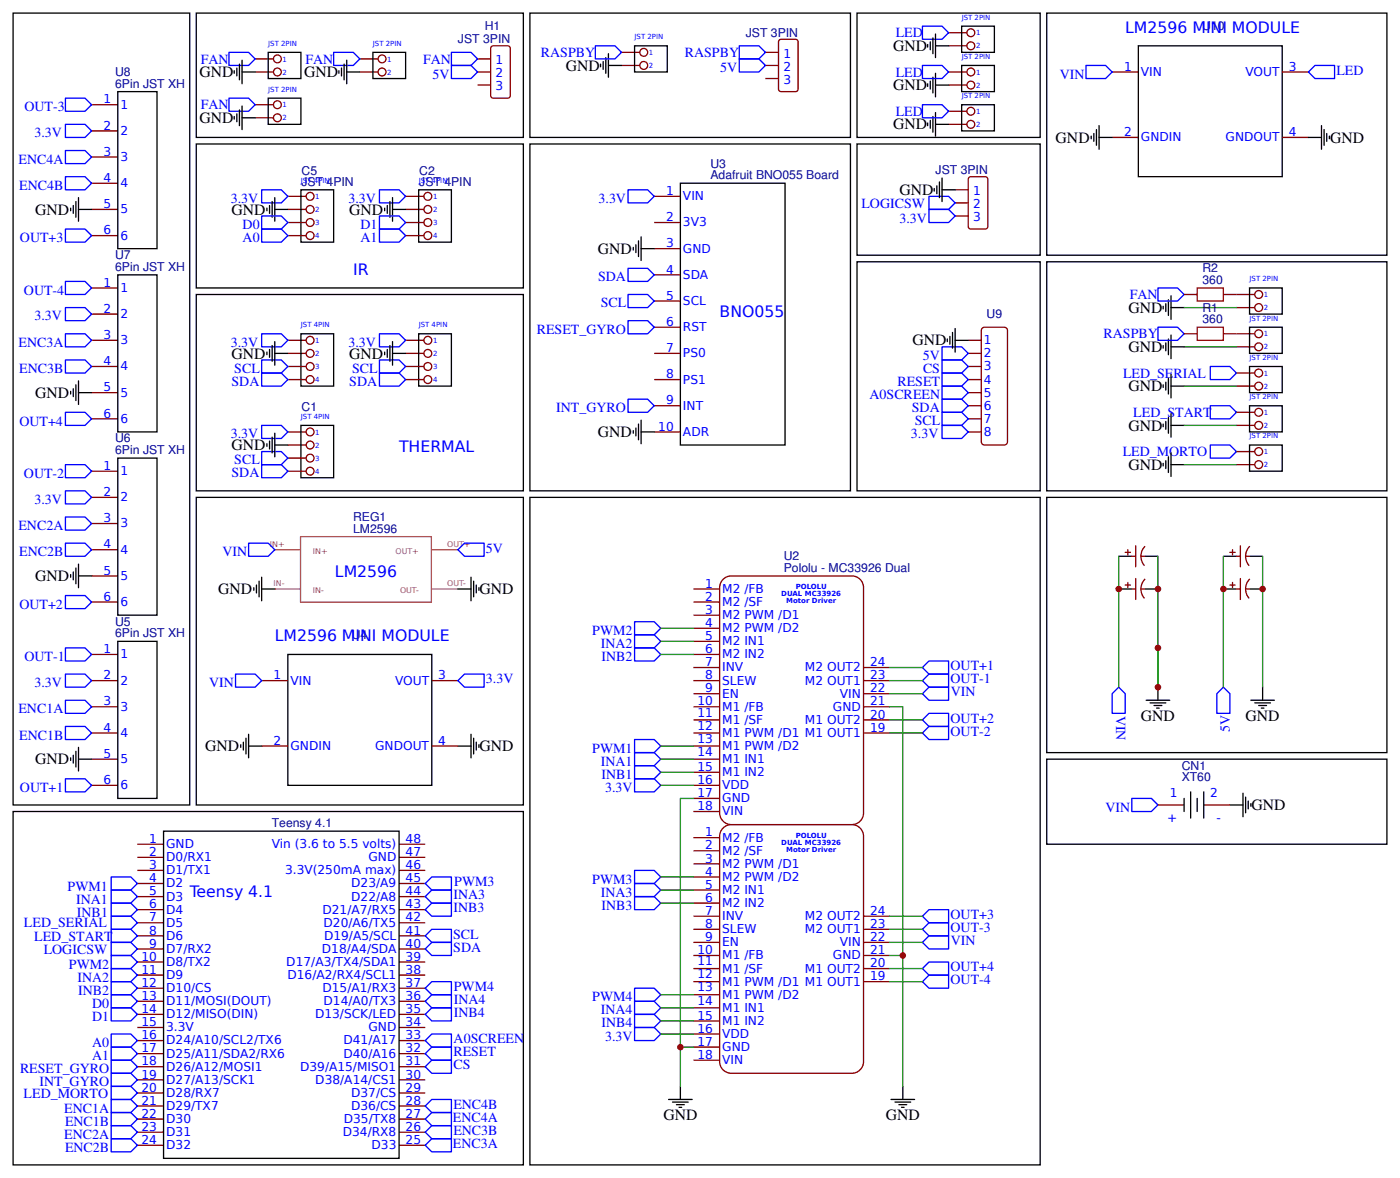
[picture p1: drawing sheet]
<svg xmlns="http://www.w3.org/2000/svg" width="283mm" height="238mm" viewBox="0 0 283 238" stroke-linecap="round" stroke-linejoin="round" font-family="sans-serif">
<g fill="none" stroke="#800" stroke-width=".26">
<path d="M27.8 170.7h5.3M27.8 173.3h5.3M27.8 175.9h5.3M27.8 178.6h5.3M80.7 170.7h5.3M80.7 173.3h5.3M80.7 175.9h5.3M80.7 178.6h5.3M27.8 181.2h5.3M27.8 183.9h5.3M27.8 186.5h5.3M27.8 189.2h5.3"/>
<path d="M27.8 191.8h5.3M27.8 194.5h5.3M27.8 197.1h5.3M27.8 199.8h5.3M80.7 181.2h5.3M80.7 183.9h5.3M80.7 186.5h5.3M80.7 189.2h5.3M80.7 191.8h5.3M80.7 194.5h5.3M80.7 197.1h5.3M80.7 199.8h5.3"/>
<path d="M27.8 202.4h5.3M27.8 205.1h5.3M27.8 207.7h5.3M27.8 210.3h5.3M27.8 213h5.3M27.8 215.6h5.3M27.8 218.3h5.3M80.7 202.4h5.3M80.7 205.1h5.3M80.7 207.7h5.3M80.7 210.3h5.3M80.7 213h5.3"/>
<path d="M80.7 215.6h5.3M80.7 218.3h5.3M27.8 220.9h5.3M27.8 223.6h5.3M27.8 226.2h5.3M27.8 228.9h5.3M27.8 231.5h5.3M80.7 220.9h5.3M80.7 223.6h5.3M80.7 226.2h5.3M80.7 228.9h5.3M80.7 231.5h5.3"/>
</g>
<path d="M33.1 168h47.6v66.2h-47.6z" fill="none" stroke="#000" stroke-width=".26"/>
<path d="M146 167.6a2.37 2.37 0 0 1 1.9-.9h24.3a2.38 2.38 0 0 1 2.4 2.4v45.5a2.38 2.38 0 0 1-2.4 2.4h-24.3a2.38 2.38 0 0 1-2.4-2.4v-45.5l.1-.6z" fill="#fff" stroke="#800" stroke-width=".26"/>
<g fill="none" stroke="#800" stroke-width=".26">
<path d="M140.2 179.9h5.3M140.2 169.3h5.3M140.2 172h5.3M140.2 174.6h5.3M140.2 177.3h5.3M140.2 193.1h5.3M140.2 182.6h5.3M140.2 198.4h5.3M140.2 195.8h5.3M140.2 190.5h5.3M140.2 187.9h5.3M140.2 185.2h5.3"/>
<path d="M174.6 193.1h5.3M174.6 198.4h5.3M174.6 195.8h5.3M174.6 190.5h5.3M174.6 187.9h5.3M174.6 185.2h5.3M140.2 211.7h5.3M140.2 209h5.3M140.2 206.4h5.3M140.2 203.7h5.3M140.2 214.3h5.3M140.2 201.1h5.3"/>
</g>
<path d="M146 117.3a2.37 2.37 0 0 1 1.9-.9h24.3a2.38 2.38 0 0 1 2.4 2.4v45.5a2.38 2.38 0 0 1-2.4 2.4h-24.3a2.38 2.38 0 0 1-2.4-2.4v-45.5l.1-.5z" fill="#fff" stroke="#800" stroke-width=".26"/>
<g fill="none" stroke="#800" stroke-width=".26">
<path d="M51.6 11.9h3.7M51.6 14.6h3.7M72.8 11.9h3.7M72.8 14.6h3.7M96.6 11.9h2.6M96.6 14.6h2.6M96.6 17.2h2.6M99.3 9.5l.4-.2h3l.4 .2 .1 9.8-.3 .5h-3.2l-.4-.2zM125.7 10.6h3.7M125.7 13.2h3.7M154.8 10.6h2.6M154.8 13.2h2.6"/>
<path d="M154.8 15.9h2.6M157.5 8.2l.5-.3h2.9l.4 .3 .1 9.8-.3 .4-3.1 .1-.5-.2zM191.8 14.6h3.7M191.8 17.2h3.7M191.8 6.6h3.7M191.8 9.3h3.7M224.9 14.6h5.3M259.3 14.6h5.3M18.5 21.2h5.3M18.5 26.5h5.3M18.5 31.7h5.3M18.5 37h5.3"/>
<path d="M51.6 21.2h3.7M51.6 23.8h3.7M58.2 39.7h3.7M82 39.7h3.7M132.3 39.7h5.3M191.8 22.5h3.7M191.8 25.1h3.7M193.1 38.4h2.7M195.9 36l.4-.3h2.9l.5 .3 .1 9.8-.3 .4-3.2 .1-.4-.3zM224.9 27.8h5.3M259.3 27.8h5.3M18.5 42.3h5.3"/>
<path d="M18.5 47.6h5.3M18.5 58.2h5.3M58.2 45h3.7M58.2 42.3h3.7M58.2 47.6h3.7M82 45h3.7M82 42.3h3.7M82 47.6h3.7M132.3 45h5.3M132.3 50.3h5.3M132.3 55.6h5.3M193.1 41h2.7"/>
<path d="M193.1 43.7h2.7M239.4 59.5h2.7M247.4 59.5h6.3M18.5 68.8h5.3M18.5 74.1h5.3M18.5 63.5h5.3M18.5 79.4h5.3M58.2 71.4h3.7M58.2 76.7h3.7M58.2 68.8h3.7M58.2 74.1h3.7M82 71.4h3.7"/>
<path d="M82 76.7h3.7M82 68.8h3.7M82 74.1h3.7M132.3 60.9h5.3M132.3 66.1h5.3M132.3 71.4h5.3M132.3 76.7h5.3M195.8 71.4h2.6M195.8 76.7h2.6M195.8 68.8h2.6M195.8 74.1h2.6M195.8 79.4h2.6"/>
<path d="M198.6 66.3l.5-.2h4a.66 .66 0 0 1 .6 .7v22.5a.66 .66 0 0 1-.6 .7h-4a.66 .66 0 0 1-.7-.7v-22.5zM239.4 67.5h2.7M247.4 67.5h6.3M250 62.2h3.7M250 70.1h3.7M250 75.4h3.7M250 78.1h3.7M18.5 95.2h5.3M18.5 84.7h5.3M58.2 87.3h3.7M58.2 90h3.7M58.2 92.6h3.7"/>
<path d="M58.2 95.2h3.7M132.3 82h5.3M132.3 87.3h5.3M195.8 82h2.6M195.8 87.3h2.6M195.8 84.7h2.6M250 83.3h3.7M250 86h3.7M250 91.3h3.7M250 93.9h3.7M18.5 100.5h5.3M18.5 105.8h5.3"/>
<path d="M18.5 111.1h5.3M18.5 116.4h5.3M140.2 119.1h5.3M227.5 111.7h1.1M227.5 118.3h1.1M228.1 111.1v1.1M228.1 117.7v1.1M228.9 119.1h.8M228.9 112.4h.8M229.7 110.3v4.3M229.7 116.9v4.3M230.7 119.1h.8"/>
<path d="M230.7 112.4h.8M231.6 110.4a2.85 2.85 0 0 0-.2 3.9M231.6 117a2.85 2.85 0 0 0-.2 4M248.7 111.7h1.1M248.7 118.3h1.1M249.2 111.1v1.1M249.2 117.7v1.1M250 119.1h.8M250 112.4h.8M250.8 110.3v4.3M250.8 116.9v4.3M251.9 119.1h.8"/>
<path d="M251.9 112.4h.8M252.7 110.4a2.85 2.85 0 0 0-.1 3.9M252.7 117a2.85 2.85 0 0 0-.1 4M18.5 132.3h5.3M18.5 137.6h5.3M18.5 121.7h5.3M52.9 137.6h5.3M87.3 137.6h5.3M140.2 132.3h5.3M140.2 129.6h5.3M140.2 137.6h5.3M140.2 134.9h5.3"/>
<path d="M140.2 121.7h5.3M140.2 124.4h5.3M140.2 127h5.3M174.6 137.6h5.3M174.6 134.9h5.3M18.5 158.7h5.3M18.5 153.5h5.3M18.5 142.9h5.3M18.5 148.2h5.3M52.9 150.8h5.3M87.3 150.8h5.3M140.2 158.7h5.3"/>
<path d="M140.2 156.1h5.3M140.2 153.5h5.3M140.2 142.9h5.3M140.2 148.2h5.3M140.2 145.5h5.3M140.2 140.2h5.3M140.2 150.8h5.3M174.6 142.9h5.3M174.6 148.2h5.3M174.6 145.5h5.3M174.6 140.2h5.3M140.2 161.4h5.3"/>
<path d="M140.2 164h5.3M234.2 162.7h5.2M243.4 162.7h5.3"/>
<circle cx="56.1" cy="11.9" r=".79"/>
<circle cx="56.1" cy="14.6" r=".79"/>
<circle cx="77.3" cy="14.6" r=".79"/>
<circle cx="77.3" cy="11.9" r=".79"/>
<circle cx="130.2" cy="10.6" r=".79"/>
<circle cx="130.2" cy="13.2" r=".79"/>
<circle cx="196.3" cy="17.2" r=".79"/>
<circle cx="196.3" cy="14.6" r=".79"/>
<circle cx="196.3" cy="6.6" r=".79"/>
<circle cx="196.3" cy="9.3" r=".79"/>
<circle cx="56.1" cy="21.2" r=".79"/>
<circle cx="56.1" cy="23.8" r=".79"/>
<circle cx="62.7" cy="39.7" r=".79"/>
<circle cx="86.5" cy="39.7" r=".79"/>
<circle cx="196.3" cy="22.5" r=".79"/>
<circle cx="196.3" cy="25.1" r=".79"/>
<circle cx="62.7" cy="47.6" r=".79"/>
<circle cx="62.7" cy="45" r=".79"/>
<circle cx="62.7" cy="42.3" r=".79"/>
<circle cx="86.5" cy="47.6" r=".79"/>
<circle cx="86.5" cy="45" r=".79"/>
<circle cx="86.5" cy="42.3" r=".79"/>
<circle cx="254.5" cy="59.5" r=".79"/>
<circle cx="62.7" cy="68.8" r=".79"/>
<circle cx="62.7" cy="71.4" r=".79"/>
<circle cx="62.7" cy="76.7" r=".79"/>
<circle cx="62.7" cy="74.1" r=".79"/>
<circle cx="86.5" cy="71.4" r=".79"/>
<circle cx="86.5" cy="74.1" r=".79"/>
<circle cx="86.5" cy="76.7" r=".79"/>
<circle cx="86.5" cy="68.8" r=".79"/>
<circle cx="254.5" cy="78.1" r=".79"/>
<circle cx="254.5" cy="62.2" r=".79"/>
<circle cx="254.5" cy="67.5" r=".79"/>
<circle cx="254.5" cy="70.1" r=".79"/>
<circle cx="254.5" cy="75.4" r=".79"/>
<circle cx="62.7" cy="92.6" r=".79"/>
<circle cx="62.7" cy="87.3" r=".79"/>
<circle cx="62.7" cy="95.3" r=".79"/>
<circle cx="62.7" cy="90" r=".79"/>
<circle cx="254.5" cy="83.3" r=".79"/>
<circle cx="254.5" cy="86" r=".79"/>
<circle cx="254.5" cy="93.9" r=".79"/>
<circle cx="254.5" cy="91.3" r=".79"/>
</g>
<g fill="none" stroke="#000" stroke-width=".26">
<path d="M2.6 2.6h35.8v160.1h-35.8zM23.8 18.5h7.9v31.8h-7.9zM39.7 2.6h66.1v25.2h-66.1zM47.4 14.3v.5M47.9 13.8v1.5M48.4 13v3.1M48.9 14.6h2.7M48.9 12.2v4.7M54.2 10.6h6.7v5.3h-6.7zM54.2 19.8h6.7v5.3h-6.7zM68.5 14.3v.5M69.1 13.8v1.5"/>
<path d="M69.6 13v3.1M70.1 14.6h2.7M70.1 12.2v4.7M75.4 10.6h6.6v5.3h-6.6zM107.2 2.6h64.8v25.2h-64.8zM121.4 13v.5M122 12.4v1.6M122.5 11.6v3.2M123 13.2h2.7M123 10.8v4.8M128.3 9.3h6.6v5.3h-6.6zM173.3 2.6h37v25.2h-37z"/>
<path d="M187.6 9v.5M187.6 16.9v.6M188.1 8.5v1.6M188.1 16.4v1.6M188.6 7.7v3.1M188.6 15.6v3.2M189.2 9.3h2.6M189.2 6.9v4.7M189.2 14.8v4.8M189.2 17.2h2.6M194.5 5.3h6.6v5.3h-6.6zM194.5 13.2h6.6v5.3h-6.6z"/>
<path d="M211.7 2.6h68.8v49h-68.8zM230.2 9.3h29.1v26.4h-29.1zM15.9 40v4.7M39.7 29.1h66.1v29.1h-66.1zM47.4 23.5v.6M47.9 23v1.6M48.4 22.2v3.2M48.9 21.4v4.8M48.9 23.8h2.7M55.6 40v4.7M60.9 38.4h6.6v10.5h-6.6zM79.4 40v4.7"/>
<path d="M84.7 38.4h6.6v10.5h-6.6zM107.2 29.1h64.8v70.1h-64.8zM137.6 37h21.1v53h-21.1zM173.3 29.1h37v22.5h-37zM187.6 24.9v.5M188.1 24.3v1.6M188.6 23.5v3.2M188.9 38.1v.5M189.2 22.8v4.7M189.2 25.1h2.6M189.4 37.6v1.6M190 36.8v3.2"/>
<path d="M190.5 38.4h2.6M190.5 36v4.7M194.5 21.2h6.6v5.3h-6.6zM220.7 27.5v.5M221.2 27v1.6M221.7 26.2v3.2M222.2 27.8h2.7M222.2 25.4v4.8M264.6 27.8h2.6M267.2 25.4v4.8M267.8 26.2v3.2M268.3 27v1.6"/>
<path d="M268.8 27.5v.5M14.3 42.1v.5M14.8 41.5v1.6M15.3 40.7v3.2M15.9 42.3h2.6M23.8 55.6h7.9v31.7h-7.9zM39.7 59.5h66.1v39.7h-66.1zM54 42.1v.5M54.5 41.5v1.6M55 40.7v3.2M55.6 42.3h2.6M77.8 42.1v.5"/>
<path d="M78.3 41.5v1.6M78.8 40.7v3.2M79.4 42.3h2.6M128.1 50v.5M128.6 49.5v1.6M129.1 48.7v3.2M129.6 50.3h2.7M129.6 47.9v4.8M173.3 52.9h37v46.3h-37zM211.7 52.9h68.8v46.3h-68.8zM236.8 59.8v4.8M252.7 58.2h6.6v5.3h-6.6z"/>
<path d="M14.3 79.1v.5M14.8 78.6v1.6M15.3 77.8v3.2M15.9 77v4.8M15.9 79.4h2.6M54 71.2v.5M54.5 70.6v1.6M55 69.8v3.2M55.6 69.1v4.7M55.6 71.4h2.6M60.9 67.5h6.6v10.6h-6.6zM77.8 71.2v.5"/>
<path d="M78.3 70.6v1.6M78.8 69.8v3.2M79.4 71.4h2.6M79.4 69.1v4.7M84.7 67.5h6.6v10.6h-6.6zM191.6 68.5v.6M192.1 68v1.6M192.6 67.2v3.2M193.1 68.8h2.7M193.1 66.4v4.8M235.2 61.9v.5M235.2 69.8v.6"/>
<path d="M235.2 77.8v.5M235.7 61.4v1.6M235.7 69.3v1.6M235.7 77.3v1.5M236.3 60.6v3.2M236.3 68.5v3.2M236.3 76.5v3.1M236.8 62.2h2.6M236.8 67.7v4.8M236.8 75.7v4.7M236.8 70.1h2.6M236.8 78.1h2.6"/>
<path d="M252.7 66.1h6.6v5.3h-6.6zM252.7 74.1h6.6v5.3h-6.6zM23.8 92.6h7.9v31.8h-7.9zM54 89.7v.5M54.5 89.2v1.6M55 88.4v3.1M55.6 90h2.6M55.6 87.6v4.7M60.9 86h6.6v10.6h-6.6zM128.1 87v.6M128.6 86.5v1.6M129.1 85.7v3.2"/>
<path d="M129.6 84.9v4.8M129.6 87.3h2.7M235.2 85.7v.6M235.2 93.7v.5M235.7 85.2v1.6M235.7 93.1v1.6M236.3 84.4v3.2M236.3 92.3v3.2M236.8 83.6v4.8M236.8 91.5v4.8M236.8 86h2.6M236.8 93.9h2.6"/>
<path d="M252.7 82h6.6v5.3h-6.6zM252.7 90h6.6v5.2h-6.6zM14.3 116.2v.5M14.8 115.6v1.6M15.3 114.8v3.2M15.9 114v4.8M15.9 116.4h2.6M39.7 100.5h66.1v62.2h-66.1zM51.3 118.8v.5M51.9 118.3v1.6M52.4 117.5v3.1M52.9 119.1h2.7"/>
<path d="M52.9 116.7v4.7M92.6 119.1h2.6M95.2 116.7v4.7M95.8 117.5v3.1M96.3 118.3v1.6M96.8 118.8v.5M107.2 100.5h103.1v135h-103.1zM211.7 100.5h68.8v51.6h-68.8zM226.2 119.1h2.7M226.2 112.4h2.7M231.5 119.1h2.7M231.5 112.4h2.7"/>
<path d="M247.4 119.1h2.6M247.4 112.4h2.6M252.7 119.1h2.6M252.7 112.4h2.6M23.8 129.6h7.9v31.8h-7.9zM58.2 132.3h29.1v26.4h-29.1zM234.2 138.9v2.7M255.3 138.9v2.7M14.3 153.2v.5M14.8 152.7v1.6M15.3 151.9v3.1M15.9 151.1v4.7"/>
<path d="M15.9 153.5h2.6M48.7 150.5v.6M49.2 150v1.6M49.7 149.2v3.2M50.3 150.8h2.6M50.3 148.4v4.8M92.6 150.8h2.6M95.2 148.4v4.8M95.8 149.2v3.2M96.3 150v1.6M96.8 150.5v.6M211.7 153.5h68.8v17.2h-68.8z"/>
<path d="M231.8 141.6h4.7M232.6 142.1h3.1M233.4 142.6h1.5M233.9 143.1h.5M252.9 141.6h4.8M253.7 142.1h3.2M254.5 142.6h1.6M255.1 143.1h.5M2.6 164h103.2v71.5h-103.2zM239.4 161.4v2.6M240.8 160.1v5.3M242.1 161.4v2.6"/>
<path d="M243.4 160.1v5.3M248.7 162.7h2.7M251.4 160.3v4.8M251.9 161.1v3.2M252.4 161.9v1.6M252.9 162.5v.5M137.6 219.6v2.6M182.6 219.6v2.6M135.2 222.2h4.8M136 222.8h3.2M136.8 223.3h1.6M137.3 223.8h.5"/>
<path d="M180.2 222.2h4.7M181 222.8h3.1M181.8 223.3h1.6M182.3 223.8h.5"/>
</g>
<g fill="none" stroke="#00f" stroke-width=".26">
<path d="M13.2 19.8h4l1.3 1.4-1.3 1.3h-4zM46.3 19.8h4l1.3 1.4-1.3 1.3h-4zM46.3 10.6h4l1.3 1.3-1.3 1.3h-4zM67.5 10.6h3.9l1.4 1.3-1.4 1.3h-3.9zM91.3 13.2h3.9l1.4 1.4-1.4 1.3h-3.9zM91.3 10.6h3.9l1.4 1.3-1.4 1.3h-3.9zM120.4 9.3h4l1.3 1.3-1.3 1.3h-4zM149.5 11.9h4l1.3 1.3-1.3 1.4h-4zM149.5 9.3h4l1.3 1.3-1.3 1.3h-4zM186.5 5.3h4l1.3 1.3-1.3 1.3h-4zM186.5 13.2h4l1.3 1.4-1.3 1.3h-4zM219.6 13.2h4l1.3 1.4-1.3 1.3h-4z"/>
<path d="M264.6 14.6l1.3-1.4h4v2.7h-4zM13.2 25.1h4l1.3 1.4-1.3 1.3h-4zM13.2 30.4h4l1.3 1.3-1.3 1.4h-4zM13.2 35.7h4l1.3 1.3-1.3 1.4h-4zM52.9 38.4h4l1.3 1.3-1.3 1.3h-4zM76.7 38.4h4l1.3 1.3-1.3 1.3h-4zM127 38.4h4l1.3 1.3-1.3 1.3h-4zM186.5 21.2h4l1.3 1.3-1.3 1.3h-4zM187.9 39.7h3.9l1.3 1.3-1.3 1.3h-3.9zM13.2 46.3h4l1.3 1.3-1.3 1.3h-4zM13.2 56.9h4l1.3 1.3-1.3 1.3h-4zM52.9 43.7h4l1.3 1.3-1.3 1.3h-4z"/>
<path d="M52.9 46.3h4l1.3 1.3-1.3 1.3h-4zM76.7 43.7h4l1.3 1.3-1.3 1.3h-4zM76.7 46.3h4l1.3 1.3-1.3 1.3h-4zM127 59.5h4l1.3 1.4-1.3 1.3h-4zM127 54.2h4l1.3 1.4-1.3 1.3h-4zM187.9 42.3h3.9l1.3 1.4-1.3 1.3h-3.9zM234.2 58.2h3.9l1.3 1.3-1.3 1.4h-3.9zM13.2 62.2h4l1.3 1.3-1.3 1.3h-4zM13.2 67.5h4l1.3 1.3-1.3 1.3h-4zM13.2 72.8h4l1.3 1.3-1.3 1.3h-4zM52.9 75.4h4l1.3 1.3-1.3 1.4h-4zM52.9 72.8h4l1.3 1.3-1.3 1.3h-4z"/>
<path d="M52.9 67.5h4l1.3 1.3-1.3 1.3h-4zM76.7 75.4h4l1.3 1.3-1.3 1.4h-4zM76.7 72.8h4l1.3 1.3-1.3 1.3h-4zM76.7 67.5h4l1.3 1.3-1.3 1.3h-4zM127 64.8h4l1.3 1.3-1.3 1.4h-4zM190.5 70.1h4l1.3 1.3-1.3 1.4h-4zM190.5 72.8h4l1.3 1.3-1.3 1.3h-4zM190.5 75.4h4l1.3 1.3-1.3 1.4h-4zM190.5 78.1h4l1.3 1.3-1.3 1.3h-4zM234.2 66.1h3.9l1.3 1.4-1.3 1.3h-3.9zM244.7 74.1h4l1.3 1.3-1.3 1.3h-4zM13.2 83.3h4l1.3 1.4-1.3 1.3h-4z"/>
<path d="M13.2 93.9h4l1.3 1.3-1.3 1.4h-4zM13.2 99.2h4l1.3 1.3-1.3 1.4h-4zM52.9 93.9h4l1.3 1.3-1.3 1.4h-4zM52.9 91.3h4l1.3 1.3-1.3 1.3h-4zM52.9 86h4l1.3 1.3-1.3 1.3h-4zM127 80.7h4l1.3 1.3-1.3 1.3h-4zM190.5 86h4l1.3 1.3-1.3 1.3h-4zM190.5 83.3h4l1.3 1.4-1.3 1.3h-4zM190.5 80.7h4l1.3 1.3-1.3 1.3h-4zM244.7 90h4l1.3 1.3-1.3 1.3h-4zM244.7 82h4l1.3 1.3-1.3 1.4h-4zM13.2 109.8h4l1.3 1.3-1.3 1.3h-4z"/>
<path d="M13.2 104.5h4l1.3 1.3-1.3 1.4h-4zM50.3 109.8h3.9l1.4 1.3-1.4 1.3h-3.9zM92.6 111.1l1.3-1.3h4v2.6h-4zM13.2 120.4h4l1.3 1.3-1.3 1.3h-4zM13.2 131h4l1.3 1.3-1.3 1.3h-4zM13.2 136.3h4l1.3 1.3-1.3 1.3h-4zM47.6 136.3h4l1.3 1.3-1.3 1.3h-4zM92.6 137.6l1.3-1.3h4v2.6h-4zM128.3 125.7h4l1.3 1.3-1.3 1.3h-4zM128.3 128.3h4l1.3 1.3-1.3 1.4h-4zM128.3 131h4l1.3 1.3-1.3 1.3h-4zM186.5 137.6l1.4-1.3h3.9v2.6h-3.9z"/>
<path d="M186.5 134.9l1.4-1.3h3.9v2.7h-3.9zM226.2 138.9l1.3 1.3v4h-2.6v-4zM247.4 138.9l1.3 1.3v4h-2.6v-4zM13.2 157.4h4l1.3 1.3-1.3 1.4h-4zM13.2 141.6h4l1.3 1.3-1.3 1.3h-4zM13.2 146.8h4l1.3 1.4-1.3 1.3h-4zM128.3 149.5h4l1.3 1.3-1.3 1.3h-4zM128.3 152.1h4l1.3 1.4-1.3 1.3h-4zM128.3 154.8h4l1.3 1.3-1.3 1.3h-4zM128.3 157.4h4l1.3 1.3-1.3 1.4h-4zM186.5 140.2l1.4-1.3h3.9v2.7h-3.9zM186.5 148.2l1.4-1.4h3.9v2.7h-3.9z"/>
<path d="M186.5 145.5l1.4-1.3h3.9v2.6h-3.9zM22.5 179.9h4l1.3 1.3-1.3 1.4h-4zM22.5 177.3h4l1.3 1.3-1.3 1.3h-4zM86 178.6l1.3-1.3h4v2.6h-4zM128.3 175.9h4l1.3 1.4-1.3 1.3h-4zM128.3 178.6h4l1.3 1.3-1.3 1.3h-4zM228.9 161.4h3.9l1.4 1.3-1.4 1.3h-3.9zM22.5 182.6h4l1.3 1.3-1.3 1.3h-4zM22.5 198.4h4l1.3 1.4-1.3 1.3h-4zM22.5 195.8h4l1.3 1.3-1.3 1.3h-4zM22.5 193.1h4l1.3 1.4-1.3 1.3h-4zM22.5 190.5h4l1.3 1.3-1.3 1.3h-4z"/>
<path d="M22.5 187.9h4l1.3 1.3-1.3 1.3h-4zM22.5 185.2h4l1.3 1.3-1.3 1.4h-4zM86 189.2l1.3-1.3h4v2.6h-4zM86 181.2l1.3-1.3h4v2.7h-4zM87.3 190.5h4v2.6h-4l-1.3-1.3zM87.3 182.6h4v2.6h-4l-1.3-1.3zM87.3 198.4h4v2.7h-4l-1.3-1.3zM128.3 181.2h4l1.3 1.4-1.3 1.3h-4zM128.3 199.8h4l1.3 1.3-1.3 1.3h-4zM186.5 195.8l1.4-1.3h3.9v2.6h-3.9zM186.5 198.4l1.4-1.3h3.9v2.7h-3.9zM186.5 190.5l1.4-1.3h3.9v2.6h-3.9z"/>
<path d="M186.5 185.2l1.4-1.3h3.9v2.6h-3.9zM186.5 187.9l1.4-1.4h3.9v2.7h-3.9zM22.5 214.3h4l1.3 1.3-1.3 1.4h-4zM22.5 217h4l1.3 1.3-1.3 1.3h-4zM22.5 209h4l1.3 1.3-1.3 1.4h-4zM22.5 211.7h4l1.3 1.3-1.3 1.3h-4zM22.5 201.1h4l1.3 1.3-1.3 1.3h-4zM22.5 203.7h4l1.3 1.4-1.3 1.3h-4zM22.5 219.6h4l1.3 1.3-1.3 1.3h-4zM86 205.1l1.3-1.4h4v2.7h-4zM86 202.4l1.3-1.3h4v2.6h-4zM86 213l1.3-1.3h4v2.6h-4z"/>
<path d="M86 210.3l1.3-1.3h4v2.7h-4zM87.3 214.3h4v2.7h-4l-1.3-1.4zM128.3 202.4h4l1.3 1.3-1.3 1.4h-4zM128.3 205.1h4l1.3 1.3-1.3 1.3h-4zM128.3 207.7h4l1.3 1.3-1.3 1.3h-4zM22.5 222.2h4l1.3 1.4-1.3 1.3h-4zM22.5 224.9h4l1.3 1.3-1.3 1.3h-4zM22.5 227.5h4l1.3 1.4-1.3 1.3h-4zM22.5 230.2h4l1.3 1.3-1.3 1.3h-4zM86 228.9l1.3-1.4h4v2.7h-4zM86 226.2l1.3-1.3h4v2.6h-4zM87.3 230.2h4v2.6h-4l-1.3-1.3z"/>
<path d="M87.3 222.2h4v2.7h-4l-1.3-1.3z"/>
</g>
<g fill="none" stroke="#080" stroke-width=".26">
<path d="M239.4 62.2h10.6M239.4 70.1h10.6M239.4 78.1h10.6M239.4 86h10.6M239.4 93.9h10.6M226.2 112.4v26.5M234.2 112.4v26.5M247.4 112.4v26.5M255.3 112.4v26.5M133.6 132.3h6.6M133.6 129.6h6.6M133.6 127h6.6"/>
<path d="M179.9 134.9h6.6M179.9 137.6h6.6M133.6 156.1h6.6M133.6 153.5h6.6M133.6 150.8h6.6M133.6 158.7h6.6M179.9 142.9h2.7v50.2M179.9 140.2h6.6M179.9 145.5h6.6M179.9 148.2h6.6M133.6 179.9h6.6M133.6 177.3h6.6"/>
<path d="M140.2 161.4h-2.6v58.2M133.6 182.6h6.6M179.9 193.1h2.7v26.5M179.9 190.5h6.6M179.9 185.2h6.6M179.9 187.9h6.6M179.9 198.4h6.6M179.9 195.8h6.6M133.6 209h6.6M133.6 206.4h6.6M133.6 203.7h6.6M133.6 201.1h6.6"/>
<path d="M137.6 211.7h2.6"/>
</g>
<path d="M55.6 111.1h5.2M55.6 119.1h5.2M60.8 108.5h26.4v13.2h-26.4zM87.4 111.1h5.2M87.4 119.1h5.2" fill="none" stroke="#a54b4b" stroke-width=".26"/>
<path d="M242.1 58.2h5.3v2.7h-5.3zM242.1 66.1h5.3v2.7h-5.3z" fill="none" stroke="#a00000" stroke-width=".26"/>
<g fill="#c00">
<circle cx="182.6" cy="193.1" r=".66"/>
<circle cx="137.6" cy="211.7" r=".66"/>
<circle cx="234.2" cy="119.1" r=".66"/>
<circle cx="255.3" cy="119.1" r=".66"/>
<circle cx="234.2" cy="131" r=".66"/>
<circle cx="234.2" cy="138.9" r=".66"/>
<circle cx="247.4" cy="119.1" r=".66"/>
<circle cx="226.2" cy="119.1" r=".66"/>
</g>
<g font-size="3.2">
<text x="180.6" y="10.3">GND</text>
<text x="40.4" y="15.6">GND</text>
<text x="61.5" y="15.6">GND</text>
<text x="114.4" y="14.3">GND</text>
<text x="180.6" y="18.2">GND</text>
<text x="40.4" y="24.9">GND</text>
<text x="180.6" y="26.2">GND</text>
<text x="213.5" y="28.8">GND</text>
<text x="269" y="28.8">GND</text>
<text x="181.9" y="39.4">GND</text>
<text x="7.1" y="43.4">GND</text>
<text x="46.8" y="43.4">GND</text>
<text x="70.6" y="43.4">GND</text>
<text x="120.9" y="51.3">GND</text>
<text x="228.2" y="63.2">GND</text>
<text x="184.6" y="69.8">GND</text>
<text x="228.2" y="71.2">GND</text>
<text x="46.8" y="72.5">GND</text>
<text x="70.6" y="72.5">GND</text>
<text x="7.1" y="80.4">GND</text>
<text x="228.2" y="79.1">GND</text>
<text x="120.9" y="88.4">GND</text>
<text x="228.2" y="87">GND</text>
<text x="46.8" y="91">GND</text>
<text x="228.2" y="95">GND</text>
<text x="7.1" y="117.5">GND</text>
<text x="44.1" y="120.1">GND</text>
<text x="97" y="120.1">GND</text>
<text x="230.7" y="145.8">GND</text>
<text x="251.9" y="145.8">GND</text>
<text x="7.1" y="154.5">GND</text>
<text x="41.5" y="151.9">GND</text>
<text x="97" y="151.9">GND</text>
<text x="253.1" y="163.8">GND</text>
<text x="134.1" y="226.5">GND</text>
<text x="179.1" y="226.5">GND</text>
</g>
<g font-size="3.2" fill="#00f">
<text x="227.5" y="6.6">LM2596 MINI MODULE</text>
<text x="71.4" y="55.6">IR</text>
<text x="145.5" y="64">BNO055</text>
<text x="80.7" y="91.3">THERMAL</text>
<text x="67.7" y="116.7">LM2596</text>
<text x="55.6" y="129.6">LM2596 MINI MODULE</text>
<text x="38.4" y="181.2">Teensy 4.1</text>
</g>
<g font-size="2.8" fill="#00f">
<text x="109.4" y="11.5">RASPBY</text>
<text x="138.5" y="11.5">RASPBY</text>
<text x="181.1" y="7.5">LED</text>
<text x="40.6" y="12.9">FAN</text>
<text x="61.8" y="12.9">FAN</text>
<text x="85.6" y="12.9">FAN</text>
<text x="87.4" y="15.9">5V</text>
<text x="145.6" y="14.5">5V</text>
<text x="181.1" y="15.5">LED</text>
<text x="214.3" y="15.9">VIN</text>
<text x="270.2" y="15.1">LED</text>
<text x="4.9" y="22.5">OUT-3</text>
<text x="40.6" y="22.1">FAN</text>
<text x="181.1" y="23.4">LED</text>
<text x="7" y="27.7">3.3V</text>
<text x="3.7" y="33.1">ENC4A</text>
<text x="3.9" y="38.4">ENC4B</text>
<text x="46.7" y="41">3.3V</text>
<text x="70.5" y="41">3.3V</text>
<text x="121" y="41">3.3V</text>
<text x="174.2" y="42">LOGICSW</text>
<text x="49.1" y="46.3">D0</text>
<text x="72.9" y="46.3">D1</text>
<text x="181.9" y="45">3.3V</text>
<text x="4" y="49">OUT+3</text>
<text x="49.1" y="48.9">A0</text>
<text x="72.9" y="48.9">A1</text>
<text x="4.8" y="59.6">OUT-4</text>
<text x="120.9" y="56.8">SDA</text>
<text x="7" y="64.8">3.3V</text>
<text x="121.5" y="62.1">SCL</text>
<text x="228.4" y="60.5">FAN</text>
<text x="3.7" y="70.1">ENC3A</text>
<text x="46.7" y="70.1">3.3V</text>
<text x="70.5" y="70.1">3.3V</text>
<text x="108.6" y="67.5">RESET_GYRO</text>
<text x="223.2" y="68.4">RASPBY</text>
<text x="3.9" y="75.4">ENC3B</text>
<text x="46.8" y="77.9">SDA</text>
<text x="47.4" y="75.3">SCL</text>
<text x="70.6" y="77.9">SDA</text>
<text x="71.2" y="75.3">SCL</text>
<text x="186.6" y="72.7">5V</text>
<text x="186.7" y="75.4">CS</text>
<text x="227.1" y="76.3">LED_SERIAL</text>
<text x="112.5" y="83.3">INT_GYRO</text>
<text x="175.8" y="80.7">A0SCREEN</text>
<text x="181.5" y="78.1">RESET</text>
<text x="184.4" y="83.2">SDA</text>
<text x="3.9" y="86">OUT+4</text>
<text x="46.7" y="88.6">3.3V</text>
<text x="184.2" y="88.5">3.3V</text>
<text x="185" y="85.9">SCL</text>
<text x="229.2" y="84.3">LED_START</text>
<text x="47.4" y="93.8">SCL</text>
<text x="227" y="92.3">LED_MORTO</text>
<text x="4.8" y="96.6">OUT-2</text>
<text x="7" y="101.8">3.3V</text>
<text x="46.8" y="96.5">SDA</text>
<text x="3.7" y="107.2">ENC2A</text>
<text x="3.9" y="112.4">ENC2B</text>
<text x="45" y="112.5">VIN</text>
<text x="98.3" y="111.7">5V</text>
<text x="3.9" y="123.1">OUT+2</text>
<text x="119.8" y="128.3">PWM2</text>
<text x="121.5" y="131">INA2</text>
<text x="4.9" y="133.6">OUT-1</text>
<text x="121.6" y="133.6">INB2</text>
<text x="192.2" y="135.5">OUT+1</text>
<text x="7" y="138.9">3.3V</text>
<text x="42.3" y="138.9">VIN</text>
<text x="98.3" y="138.2">3.3V</text>
<text x="192.2" y="138.1">OUT-1</text>
<text x="192.3" y="140.8">VIN</text>
<text x="3.7" y="144.2">ENC1A</text>
<text x="3.9" y="149.5">ENC1B</text>
<text x="192.2" y="148.7">OUT-2</text>
<text x="192.2" y="146.1">OUT+2</text>
<text x="225.7" y="144.7" transform="rotate(90 225.7 144.7)">VIN</text>
<text x="248.7" y="148" transform="rotate(-90 248.7 148)">5V</text>
<text x="119.8" y="152.1">PWM1</text>
<text x="121.5" y="154.8">INA1</text>
<text x="4" y="160.1">OUT+1</text>
<text x="121.6" y="157.4">INB1</text>
<text x="122.4" y="160.1">3.3V</text>
<text x="223.6" y="164.1">VIN</text>
<text x="91.9" y="179.2">PWM3</text>
<text x="119.8" y="178.6">PWM3</text>
<text x="13.7" y="180">PWM1</text>
<text x="15.4" y="182.7">INA1</text>
<text x="15.6" y="185.3">INB1</text>
<text x="91.7" y="184.5">INB3</text>
<text x="91.7" y="181.8">INA3</text>
<text x="121.5" y="181.2">INA3</text>
<text x="121.6" y="183.9">INB3</text>
<text x="192.2" y="185.7">OUT+3</text>
<text x="4.8" y="187.5">LED_SERIAL</text>
<text x="6.9" y="190.1">LED_START</text>
<text x="91.6" y="189.8">SCL</text>
<text x="192.2" y="188.4">OUT-3</text>
<text x="192.3" y="191">VIN</text>
<text x="8.8" y="192.8">LOGICSW</text>
<text x="13.9" y="195.8">PWM2</text>
<text x="91.7" y="192.5">SDA</text>
<text x="192.2" y="196.3">OUT+4</text>
<text x="15.7" y="198.4">INA2</text>
<text x="15.8" y="201.1">INB2</text>
<text x="18.6" y="203.7">D0</text>
<text x="91.8" y="202.9">INA4</text>
<text x="91.8" y="200.3">PWM4</text>
<text x="119.8" y="202.4">PWM4</text>
<text x="192.2" y="199">OUT-4</text>
<text x="18.6" y="206.4">D1</text>
<text x="91.8" y="205.6">INB4</text>
<text x="121.5" y="205.1">INA4</text>
<text x="121.6" y="207.7">INB4</text>
<text x="18.6" y="211.7">A0</text>
<text x="18.6" y="214.3">A1</text>
<text x="91.7" y="213.5">RESET</text>
<text x="91.7" y="210.9">A0SCREEN</text>
<text x="122.4" y="210.3">3.3V</text>
<text x="4" y="217">RESET_GYRO</text>
<text x="4.8" y="221.9">LED_MORTO</text>
<text x="8" y="219.6">INT_GYRO</text>
<text x="91.7" y="216.2">CS</text>
<text x="13" y="224.9">ENC1A</text>
<text x="13.1" y="227.5">ENC1B</text>
<text x="91.6" y="226.8">ENC4A</text>
<text x="91.7" y="224.1">ENC4B</text>
<text x="13" y="230.2">ENC2A</text>
<text x="13.1" y="232.8">ENC2B</text>
<text x="91.6" y="232">ENC3A</text>
<text x="91.7" y="229.4">ENC3B</text>
</g>
<g font-size="2.5" fill="#000080">
<text x="92.6" y="8.8">JST 3PIN</text>
<text x="98" y="6.1">H1</text>
<text x="150.8" y="7.5">JST 3PIN</text>
<text x="243.1" y="6.1">U10</text>
<text x="23.3" y="17.7">6Pin JST XH</text>
<text x="23.3" y="15.3">U8</text>
<text x="61" y="35.4">C5</text>
<text x="84.8" y="35.4">C2</text>
<text x="143.7" y="33.9">U3</text>
<text x="189.2" y="35.2">JST 3PIN</text>
<text x="61" y="37.6">JST 4PIN</text>
<text x="84.8" y="37.6">JST 4PIN</text>
<text x="143.7" y="36.2">Adafruit BNO055 Board</text>
<text x="23.3" y="52.4">U7</text>
<text x="23.3" y="54.8">6Pin JST XH</text>
<text x="243.2" y="57.4">360</text>
<text x="243.2" y="55.1">R2</text>
<text x="199.5" y="64.3">U9</text>
<text x="243.2" y="65.4">360</text>
<text x="243.2" y="63">R1</text>
<text x="61" y="83">C1</text>
<text x="23.3" y="89.4">U6</text>
<text x="23.3" y="91.8">6Pin JST XH</text>
<text x="71.4" y="107.7">LM2596</text>
<text x="71.4" y="105.3">REG1</text>
<text x="158.5" y="113.1">U2</text>
<text x="158.5" y="115.5">Pololu - MC33926 Dual</text>
<text x="23.3" y="128.9">6Pin JST XH</text>
<text x="23.3" y="126.5">U5</text>
<text x="71.1" y="129.2">U4</text>
<text x="239" y="155.6">CN1</text>
<text x="239" y="157.9">XT60</text>
<text x="55" y="167.2">Teensy 4.1</text>
</g>
<g font-size="2.5" fill="#00f">
<text x="158.4" y="11.6">1</text>
<text x="100.2" y="13">1</text>
<text x="100.2" y="15.6">2</text>
<text x="158.4" y="14.3">2</text>
<text x="158.4" y="16.9">3</text>
<text x="227.3" y="14.3">1</text>
<text x="230.7" y="15.3">VIN</text>
<text x="251.9" y="15.3">VOUT</text>
<text x="260.6" y="14.3">3</text>
<text x="20.9" y="20.9">1</text>
<text x="24.3" y="22">1</text>
<text x="100.2" y="18.3">3</text>
<text x="20.9" y="26.2">2</text>
<text x="24.3" y="27.3">2</text>
<text x="227.3" y="27.5">2</text>
<text x="230.7" y="28.6">GNDIN</text>
<text x="247.8" y="28.6">GNDOUT</text>
<text x="260.6" y="27.5">4</text>
<text x="20.9" y="31.5">3</text>
<text x="24.3" y="32.5">3</text>
<text x="20.9" y="36.8">4</text>
<text x="24.3" y="37.8">4</text>
<text x="134.7" y="39.4">1</text>
<text x="138.1" y="40.5">VIN</text>
<text x="196.8" y="39.4">1</text>
<text x="20.9" y="42.1">5</text>
<text x="20.9" y="47.4">6</text>
<text x="24.3" y="43.1">5</text>
<text x="134.7" y="44.7">2</text>
<text x="138.1" y="45.8">3V3</text>
<text x="196.8" y="42.1">2</text>
<text x="196.8" y="44.7">3</text>
<text x="24.3" y="48.4">6</text>
<text x="134.7" y="50">3</text>
<text x="138.1" y="51.1">GND</text>
<text x="20.9" y="57.9">1</text>
<text x="24.3" y="59">1</text>
<text x="134.7" y="55.3">4</text>
<text x="138.1" y="56.4">SDA</text>
<text x="20.9" y="63.2">2</text>
<text x="24.3" y="64.3">2</text>
<text x="134.7" y="60.6">5</text>
<text x="134.7" y="65.9">6</text>
<text x="138.1" y="61.6">SCL</text>
<text x="20.9" y="68.5">3</text>
<text x="24.3" y="69.6">3</text>
<text x="134.7" y="71.2">7</text>
<text x="138.1" y="66.9">RST</text>
<text x="199" y="69.6">1</text>
<text x="20.9" y="73.8">4</text>
<text x="24.3" y="74.9">4</text>
<text x="134.7" y="76.5">8</text>
<text x="138.1" y="72.2">PS0</text>
<text x="138.1" y="77.5">PS1</text>
<text x="199" y="72.2">2</text>
<text x="199" y="74.9">3</text>
<text x="199" y="77.5">4</text>
<text x="20.9" y="79.1">5</text>
<text x="24.3" y="80.2">5</text>
<text x="134.7" y="81.8">9</text>
<text x="138.1" y="82.8">INT</text>
<text x="199" y="80.2">5</text>
<text x="199" y="82.8">6</text>
<text x="20.9" y="84.4">6</text>
<text x="24.3" y="85.5">6</text>
<text x="133.1" y="87">10</text>
<text x="138.1" y="88.1">ADR</text>
<text x="199" y="85.5">7</text>
<text x="199" y="88.1">8</text>
<text x="20.9" y="95">1</text>
<text x="20.9" y="100.3">2</text>
<text x="24.3" y="96">1</text>
<text x="24.3" y="101.3">2</text>
<text x="20.9" y="105.6">3</text>
<text x="24.3" y="106.6">3</text>
<text x="20.9" y="110.9">4</text>
<text x="24.3" y="111.9">4</text>
<text x="20.9" y="116.2">5</text>
<text x="24.3" y="117.2">5</text>
<text x="142.6" y="118.8">1</text>
<text x="146" y="119.9">M2 /FB</text>
<text x="20.9" y="121.4">6</text>
<text x="24.3" y="122.5">6</text>
<text x="142.6" y="121.4">2</text>
<text x="142.6" y="124.1">3</text>
<text x="146" y="122.5">M2 /SF</text>
<text x="146" y="125.1">M2 PWM /D1</text>
<text x="142.6" y="129.4">5</text>
<text x="142.6" y="126.7">4</text>
<text x="146" y="130.4">M2 IN1</text>
<text x="146" y="127.8">M2 PWM /D2</text>
<text x="20.9" y="132">1</text>
<text x="20.9" y="137.3">2</text>
<text x="24.3" y="133.1">1</text>
<text x="55.3" y="137.3">1</text>
<text x="88.6" y="137.3">3</text>
<text x="142.6" y="132">6</text>
<text x="142.6" y="134.7">7</text>
<text x="142.6" y="137.3">8</text>
<text x="146" y="133.1">M2 IN2</text>
<text x="146" y="135.7">INV</text>
<text x="162.8" y="135.7">M2 OUT2</text>
<text x="175.9" y="137.3">23</text>
<text x="175.9" y="134.7">24</text>
<text x="20.9" y="142.6">3</text>
<text x="24.3" y="138.4">2</text>
<text x="24.3" y="143.7">3</text>
<text x="58.7" y="138.4">VIN</text>
<text x="79.9" y="138.4">VOUT</text>
<text x="141.1" y="142.6">10</text>
<text x="142.6" y="140">9</text>
<text x="146" y="143.7">M1 /FB</text>
<text x="146" y="138.4">SLEW</text>
<text x="146" y="141">EN</text>
<text x="162.8" y="138.4">M2 OUT1</text>
<text x="168.4" y="143.7">GND</text>
<text x="169.8" y="141">VIN</text>
<text x="175.9" y="142.6">21</text>
<text x="175.9" y="140">22</text>
<text x="20.9" y="147.9">4</text>
<text x="24.3" y="149">4</text>
<text x="141.1" y="144.9">11</text>
<text x="141.1" y="147.5">12</text>
<text x="146" y="146.3">M1 /SF</text>
<text x="146" y="149">M1 PWM /D1 M1 OUT1</text>
<text x="162.8" y="146.3">M1 OUT2</text>
<text x="175.9" y="147.9">19</text>
<text x="175.9" y="145.3">20</text>
<text x="20.9" y="153.2">5</text>
<text x="24.3" y="154.3">5</text>
<text x="55.3" y="150.5">2</text>
<text x="58.7" y="151.6">GNDIN</text>
<text x="75.9" y="151.6">GNDOUT</text>
<text x="88.6" y="150.5">4</text>
<text x="141.1" y="155.8">15</text>
<text x="141.1" y="152.8">14</text>
<text x="141.1" y="150.2">13</text>
<text x="146" y="154.3">M1 IN1</text>
<text x="146" y="151.6">M1 PWM /D2</text>
<text x="20.9" y="158.5">6</text>
<text x="24.3" y="159.5">6</text>
<text x="141.1" y="161.1">17</text>
<text x="141.1" y="158.5">16</text>
<text x="146" y="159.5">VDD</text>
<text x="146" y="156.9">M1 IN2</text>
<text x="236.6" y="161.1">1</text>
<text x="244.7" y="161.1">2</text>
<text x="141.1" y="163.8">18</text>
<text x="146" y="162.2">GND</text>
<text x="146" y="164.8">VIN</text>
<text x="236" y="166.2">+</text>
<text x="246" y="166.2">-</text>
<text x="30.2" y="173">2</text>
<text x="30.2" y="170.4">1</text>
<text x="33.6" y="171.4">GND</text>
<text x="55" y="171.4">Vin (3.6 to 5.5 volts)</text>
<text x="82" y="170.4">48</text>
<text x="82" y="173">47</text>
<text x="142.6" y="169.1">1</text>
<text x="142.6" y="171.7">2</text>
<text x="146" y="170.1">M2 /FB</text>
<text x="146" y="172.8">M2 /SF</text>
<text x="30.2" y="178.3">4</text>
<text x="30.2" y="175.7">3</text>
<text x="33.6" y="179.4">D2</text>
<text x="33.6" y="176.7">D1/TX1</text>
<text x="33.6" y="174.1">D0/RX1</text>
<text x="57.6" y="176.7">3.3V(250mA max)</text>
<text x="71" y="179.4">D23/A9</text>
<text x="74.5" y="174.1">GND</text>
<text x="82" y="175.7">46</text>
<text x="82" y="178.3">45</text>
<text x="142.6" y="179.7">5</text>
<text x="142.6" y="174.4">3</text>
<text x="142.6" y="177">4</text>
<text x="146" y="175.4">M2 PWM /D1</text>
<text x="146" y="178.1">M2 PWM /D2</text>
<text x="30.2" y="183.6">6</text>
<text x="30.2" y="181">5</text>
<text x="33.6" y="184.7">D4</text>
<text x="33.6" y="182">D3</text>
<text x="65.2" y="184.7">D21/A7/RX5</text>
<text x="71" y="182">D22/A8</text>
<text x="82" y="181">44</text>
<text x="82" y="183.6">43</text>
<text x="142.6" y="182.3">6</text>
<text x="142.6" y="184.9">7</text>
<text x="146" y="183.4">M2 IN2</text>
<text x="146" y="180.7">M2 IN1</text>
<text x="175.9" y="184.9">24</text>
<text x="30.2" y="191.6">9</text>
<text x="30.2" y="188.9">8</text>
<text x="30.2" y="186.3">7</text>
<text x="33.6" y="190">D6</text>
<text x="33.6" y="187.3">D5</text>
<text x="65.4" y="187.3">D20/A6/TX5</text>
<text x="65.5" y="190">D19/A5/SCL</text>
<text x="82" y="186.3">42</text>
<text x="82" y="188.9">41</text>
<text x="82" y="191.6">40</text>
<text x="142.6" y="187.6">8</text>
<text x="142.6" y="190.2">9</text>
<text x="146" y="186">INV</text>
<text x="146" y="188.6">SLEW</text>
<text x="146" y="191.3">EN</text>
<text x="162.8" y="188.6">M2 OUT1</text>
<text x="162.8" y="186">M2 OUT2</text>
<text x="169.8" y="191.3">VIN</text>
<text x="175.9" y="190.2">22</text>
<text x="175.9" y="187.6">23</text>
<text x="28.6" y="196.8">11</text>
<text x="28.6" y="194.2">10</text>
<text x="33.6" y="197.9">D9</text>
<text x="33.6" y="195.3">D8/TX2</text>
<text x="33.6" y="192.6">D7/RX2</text>
<text x="57.9" y="195.3">D17/A3/TX4/SDA1</text>
<text x="58.1" y="197.9">D16/A2/RX4/SCL1</text>
<text x="65.1" y="192.6">D18/A4/SDA</text>
<text x="82" y="194.2">39</text>
<text x="82" y="196.8">38</text>
<text x="141.1" y="192.9">10</text>
<text x="141.1" y="195.1">11</text>
<text x="141.1" y="197.8">12</text>
<text x="146" y="193.9">M1 /FB</text>
<text x="146" y="196.6">M1 /SF</text>
<text x="162.8" y="196.6">M1 OUT2</text>
<text x="168.4" y="193.9">GND</text>
<text x="175.9" y="195.5">20</text>
<text x="175.9" y="192.9">21</text>
<text x="28.6" y="202.1">13</text>
<text x="28.6" y="199.5">12</text>
<text x="33.6" y="203.2">D11/MOSI(DOUT)</text>
<text x="33.6" y="200.6">D10/CS</text>
<text x="65.2" y="200.6">D15/A1/RX3</text>
<text x="65.4" y="203.2">D14/A0/TX3</text>
<text x="82" y="199.5">37</text>
<text x="82" y="202.1">36</text>
<text x="141.1" y="203.1">14</text>
<text x="141.1" y="200.4">13</text>
<text x="146" y="199.2">M1 PWM /D1 M1 OUT1</text>
<text x="146" y="201.9">M1 PWM /D2</text>
<text x="175.9" y="198.2">19</text>
<text x="28.6" y="207.4">15</text>
<text x="28.6" y="204.8">14</text>
<text x="33.6" y="208.5">3.3V</text>
<text x="33.6" y="205.8">D12/MISO(DIN)</text>
<text x="63.7" y="205.8">D13/SCK/LED</text>
<text x="74.5" y="208.5">GND</text>
<text x="82" y="204.8">35</text>
<text x="82" y="207.4">34</text>
<text x="141.1" y="208.8">16</text>
<text x="141.1" y="206.1">15</text>
<text x="146" y="209.8">VDD</text>
<text x="146" y="207.2">M1 IN2</text>
<text x="146" y="204.5">M1 IN1</text>
<text x="28.6" y="215.4">18</text>
<text x="28.6" y="212.7">17</text>
<text x="28.6" y="210.1">16</text>
<text x="33.6" y="213.8">D25/A11/SDA2/RX6</text>
<text x="33.6" y="211.1">D24/A10/SCL2/TX6</text>
<text x="69.5" y="211.1">D41/A17</text>
<text x="69.5" y="213.8">D40/A16</text>
<text x="82" y="210.1">33</text>
<text x="82" y="212.7">32</text>
<text x="82" y="215.4">31</text>
<text x="141.1" y="211.4">17</text>
<text x="141.1" y="214">18</text>
<text x="146" y="212.5">GND</text>
<text x="146" y="215.1">VIN</text>
<text x="28.6" y="220.7">20</text>
<text x="28.6" y="218">19</text>
<text x="33.6" y="221.7">D28/RX7</text>
<text x="33.6" y="219.1">D27/A13/SCK1</text>
<text x="33.6" y="216.4">D26/A12/MOSI1</text>
<text x="60.7" y="216.4">D39/A15/MISO1</text>
<text x="63.8" y="219.1">D38/A14/CS1</text>
<text x="71" y="221.7">D37/CS</text>
<text x="82" y="218">30</text>
<text x="82" y="220.7">29</text>
<text x="28.6" y="226">22</text>
<text x="28.6" y="223.3">21</text>
<text x="33.6" y="227">D30</text>
<text x="33.6" y="224.4">D29/TX7</text>
<text x="69.5" y="227">D35/TX8</text>
<text x="71" y="224.4">D36/CS</text>
<text x="82" y="223.3">28</text>
<text x="82" y="226">27</text>
<text x="28.6" y="231.2">24</text>
<text x="28.6" y="228.6">23</text>
<text x="33.6" y="232.3">D32</text>
<text x="33.6" y="229.7">D31</text>
<text x="69.3" y="229.7">D34/RX8</text>
<text x="75.1" y="232.3">D33</text>
<text x="82" y="228.6">26</text>
<text x="82" y="231.2">25</text>
</g>
<g font-size="1.6" fill="#a54b4b">
<text x="54.6" y="110.6">IN+</text>
<text x="63.3" y="111.9">IN+</text>
<text x="80" y="111.9">OUT+</text>
<text x="90.4" y="110.6">OUT+</text>
<text x="55.3" y="118.5">IN-</text>
<text x="63.3" y="119.8">IN-</text>
<text x="80.9" y="119.8">OUT-</text>
<text x="90.4" y="118.5">OUT-</text>
</g>
<g font-size="1.4" fill="#00f">
<text x="194.5" y="4">JST 2PIN</text>
<text x="54.2" y="9.3">JST 2PIN</text>
<text x="75.4" y="9.3">JST 2PIN</text>
<text x="128.3" y="7.9">JST 2PIN</text>
<text x="131.2" y="11.1">1</text>
<text x="194.5" y="11.9">JST 2PIN</text>
<text x="197.4" y="7.1">1</text>
<text x="197.4" y="9.8">2</text>
<text x="57.1" y="12.4">1</text>
<text x="57.1" y="15.1">2</text>
<text x="78.3" y="12.4">1</text>
<text x="78.3" y="15.1">2</text>
<text x="131.2" y="13.8">2</text>
<text x="197.4" y="15.1">1</text>
<text x="197.4" y="17.7">2</text>
<text x="54.2" y="18.5">JST 2PIN</text>
<text x="57.1" y="21.7">1</text>
<text x="194.5" y="19.8">JST 2PIN</text>
<text x="197.4" y="23">1</text>
<text x="57.1" y="24.3">2</text>
<text x="197.4" y="25.7">2</text>
<text x="60.9" y="37">JST 4PIN</text>
<text x="63.8" y="40.2">1</text>
<text x="84.7" y="37">JST 4PIN</text>
<text x="87.6" y="40.2">1</text>
<text x="63.8" y="42.9">2</text>
<text x="63.8" y="45.5">3</text>
<text x="87.6" y="42.9">2</text>
<text x="87.6" y="45.5">3</text>
<text x="63.8" y="48.2">4</text>
<text x="87.6" y="48.2">4</text>
<text x="252.7" y="56.9">JST 2PIN</text>
<text x="252.7" y="64.8">JST 2PIN</text>
<text x="255.6" y="60.1">1</text>
<text x="255.6" y="62.7">2</text>
<text x="60.9" y="66.1">JST 4PIN</text>
<text x="63.8" y="69.3">1</text>
<text x="63.8" y="72">2</text>
<text x="84.7" y="66.1">JST 4PIN</text>
<text x="87.6" y="69.3">1</text>
<text x="87.6" y="72">2</text>
<text x="255.6" y="68">1</text>
<text x="255.6" y="70.6">2</text>
<text x="63.8" y="74.6">3</text>
<text x="63.8" y="77.3">4</text>
<text x="87.6" y="74.6">3</text>
<text x="87.6" y="77.3">4</text>
<text x="252.7" y="72.8">JST 2PIN</text>
<text x="255.6" y="75.9">1</text>
<text x="252.7" y="80.7">JST 2PIN</text>
<text x="255.6" y="78.6">2</text>
<text x="255.6" y="83.9">1</text>
<text x="60.9" y="84.7">JST 4PIN</text>
<text x="63.8" y="87.8">1</text>
<text x="252.7" y="88.6">JST 2PIN</text>
<text x="255.6" y="86.5">2</text>
<text x="63.8" y="90.5">2</text>
<text x="63.8" y="93.1">3</text>
<text x="63.8" y="95.8">4</text>
<text x="255.6" y="91.8">1</text>
<text x="255.6" y="94.5">2</text>
<text x="160.9" y="119.1">POLOLU</text>
<text x="158" y="120.5">DUAL MC33926</text>
<text x="159" y="121.9">Motor Driver</text>
<text x="158" y="170.7">DUAL MC33926</text>
<text x="159" y="172.2">Motor Driver</text>
<text x="160.9" y="169.3">POLOLU</text>
</g>
</svg>
